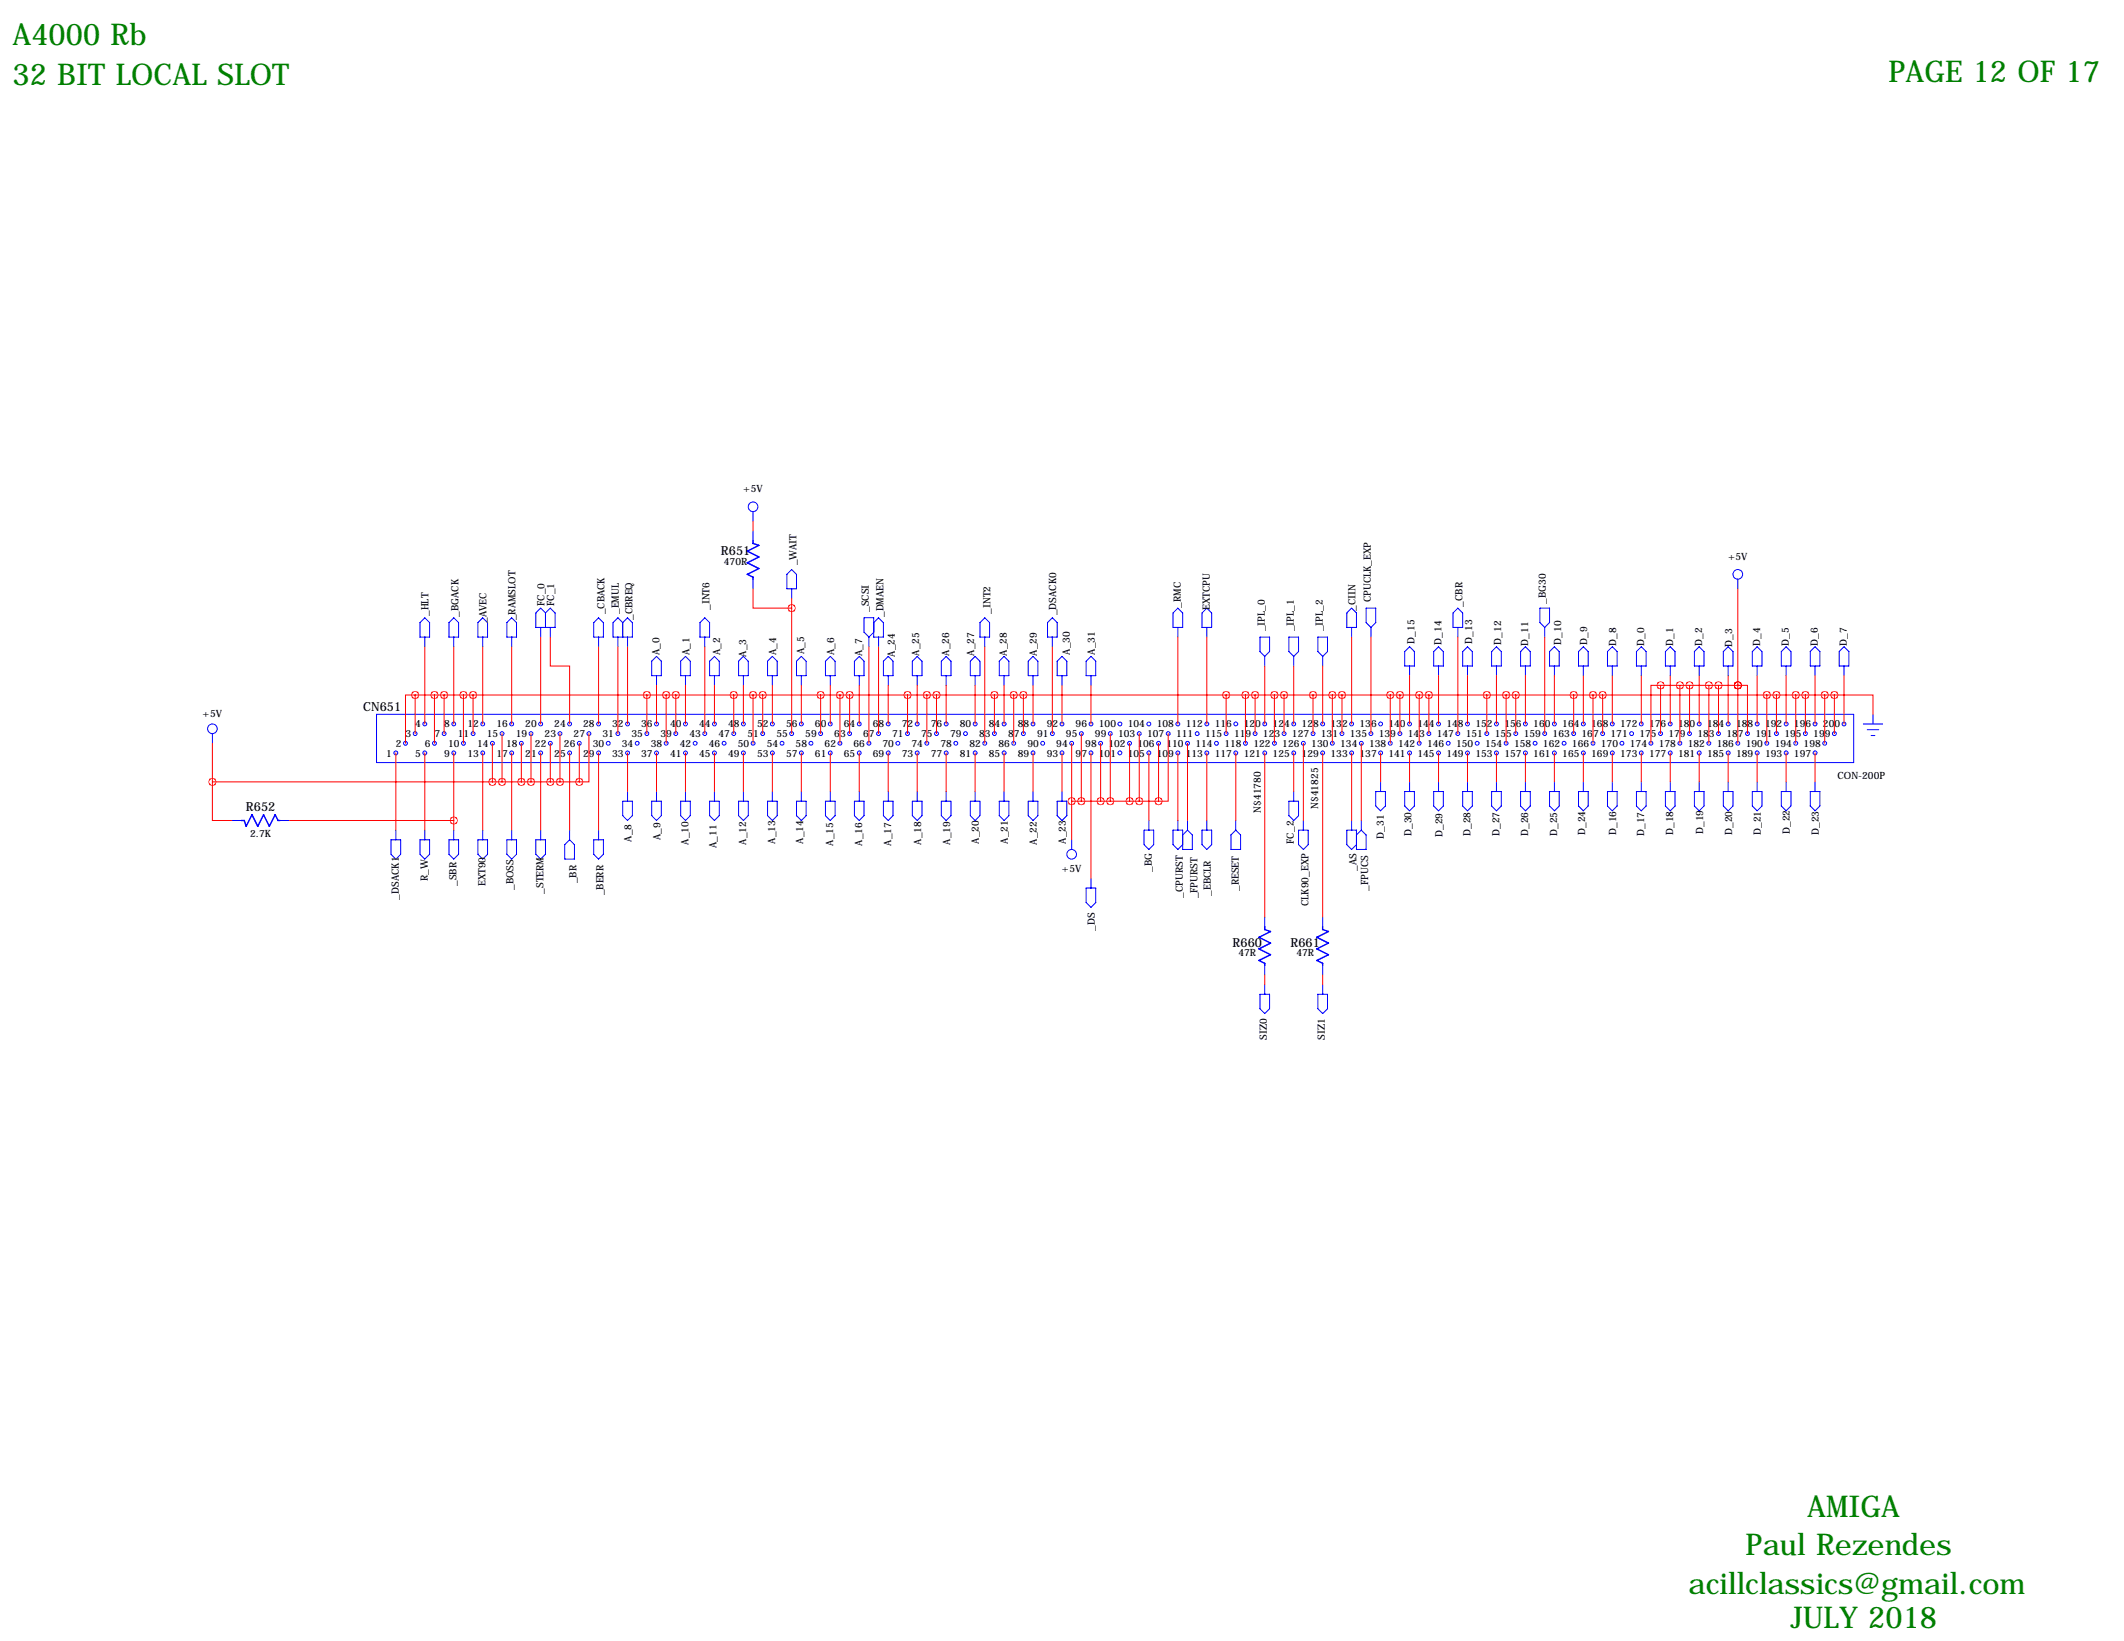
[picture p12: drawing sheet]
<svg xmlns="http://www.w3.org/2000/svg" width="559mm" height="432mm" viewBox="0 0 559 432" stroke-linecap="round" stroke-linejoin="round" font-family="sans-serif">
<g fill="none" stroke="#00f" stroke-width=".26">
<path d="M198.1 134.6v2.6M198.1 139.7v2.5M198.1 152.4v2.5M208.3 154.9v2.6M208.3 149.9l1.2 1.2v3.8h-2.5v-3.8zM457.2 152.4v2.5M111.8 167.6v2.6M111.8 162.6l1.2 1.2v3.8h-2.5v-3.8zM119.4 162.6l1.2 1.2v3.8h-2.5v-3.8zM119.4 167.6v2.6M127 162.6l1.3 1.2v3.8h-2.6v-3.8zM127 167.6v2.6"/>
<path d="M134.6 162.6l1.3 1.2v3.8h-2.6v-3.8zM134.6 167.6v2.6M142.2 165.1v2.5M142.2 160l1.3 1.3 1.3-1.3 1.2 1.3v3.8h-5v-3.8zM143.5 161.3v3.8M144.8 165.1v2.5M157.5 162.6l1.2 1.2v3.8h-2.5v-3.8zM157.5 167.6v2.6M162.6 162.6l1.2 1.2 1.3-1.2 1.3 1.2v3.8h-5.1v-3.8zM162.6 167.6v2.6M163.8 163.8v3.8M165.1 167.6v2.6"/>
<path d="M172.7 172.7l1.3 1.3v3.8h-2.6v-3.8zM172.7 177.8v2.5M180.3 177.8v2.5M180.3 172.7l1.3 1.3v3.8h-2.5v-3.8zM185.4 162.6l1.3 1.2v3.8h-2.6v-3.8zM185.4 167.6v2.6M188 172.7l1.2 1.3v3.8h-2.5v-3.8zM188 177.8v2.5M194.3 174l1.3-1.3 1.2 1.3v3.8h-2.5zM195.6 177.8v2.5M203.2 177.8v2.5M203.2 172.7l1.3 1.3v3.8h-2.6v-3.8z"/>
<path d="M210.8 172.7l1.3 1.3v3.8h-2.6v-3.8zM210.8 177.8v2.5M218.4 177.8v2.5M218.4 172.7l1.3 1.3v3.8h-2.5v-3.8zM226.1 172.7l1.2 1.3v3.8h-2.5v-3.8zM226.1 177.8v2.5M228.6 167.6v2.6M229.9 163.8l1.2-1.2 1.3 1.2v3.8h-2.5v-5h-2.6v3.8l1.3 1.2M229.9 166.4l-1.3 1.2M231.1 167.6v2.6M233.7 172.7l1.2 1.3v3.8h-2.5v-3.8zM233.7 177.8v2.5"/>
<path d="M241.3 172.7l1.3 1.3v3.8h-2.6v-3.8zM241.3 177.8v2.5M248.9 172.7l1.3 1.3v3.8h-2.6v-3.8zM248.9 177.8v2.5M255.3 174l1.2-1.3 1.3 1.3v3.8h-2.5zM256.5 177.8v2.5M257.8 163.8l1.3-1.2 1.2 1.2v3.8h-2.5zM259.1 167.6v2.6M264.2 177.8v2.5M264.2 172.7l1.2 1.3v3.8h-2.5v-3.8zM271.8 177.8v2.5M271.8 172.7l1.2 1.3v3.8h-2.5v-3.8z"/>
<path d="M276.9 162.6l1.2 1.2v3.8h-2.5v-3.8zM276.9 167.6v2.6M279.4 172.7l1.3 1.3v3.8h-2.6v-3.8zM279.4 177.8v2.5M287 172.7l1.3 1.3v3.8h-2.5v-3.8zM287 177.8v2.5M308.6 161.3l1.3-1.3 1.2 1.3v3.8h-2.5zM309.9 165.1v2.5M317.5 165.1v2.5M317.5 160l1.3 1.3v3.8h-2.6v-3.8zM331.5 167.6h2.5v3.8l-1.3 1.3-1.2-1.3zM332.7 172.7v2.6"/>
<path d="M339.1 167.6h2.5v3.8l-1.2 1.3-1.3-1.3zM340.4 172.7v2.6M346.7 167.6h2.5v3.8l-1.2 1.3-1.3-1.3zM348 172.7v2.6M355.6 160l1.3 1.3v3.8h-2.6v-3.8zM355.6 165.1v2.5M359.4 160h2.5v3.8l-1.2 1.3-1.3-1.3zM360.7 165.1v2.5M370.8 170.2l1.3 1.2v3.9h-2.5v-3.9zM370.8 175.3v2.5M377.2 171.4l1.3-1.2 1.2 1.2v3.9h-2.5zM378.5 175.3v2.5"/>
<path d="M383.5 160l1.3 1.3v3.8h-2.5v-3.8zM383.5 165.1v2.5M386.1 170.2l1.2 1.2v3.9h-2.5v-3.9zM386.1 175.3v2.5M393.7 175.3v2.5M393.7 170.2l1.3 1.2v3.9h-2.6v-3.9zM400 171.4l1.3-1.2 1.3 1.2v3.9h-2.6zM401.3 175.3v2.5M405.1 160h2.6v3.8l-1.3 1.3-1.3-1.3zM406.4 165.1v2.5M408.9 170.2l1.3 1.2v3.9h-2.5v-3.9zM408.9 175.3v2.5"/>
<path d="M415.3 171.4l1.3-1.2 1.2 1.2v3.9h-2.5zM416.6 175.3v2.5M424.2 175.3v2.5M424.2 170.2l1.2 1.2v3.9h-2.5v-3.9zM431.8 175.3v2.5M431.8 170.2l1.3 1.2v3.9h-2.6v-3.9zM439.4 175.3v2.5M439.4 170.2l1.3 1.2v3.9h-2.6v-3.9zM447 175.3v2.5M447 170.2l1.3 1.2v3.9h-2.5v-3.9zM453.4 171.4l1.3-1.2 1.2 1.2v3.9h-2.5zM454.7 175.3v2.5"/>
<path d="M462.3 175.3v2.5M462.3 170.2l1.2 1.2v3.9h-2.5v-3.9zM469.9 175.3v2.5M469.9 170.2l1.3 1.2v3.9h-2.6v-3.9zM477.5 175.3v2.5M477.5 170.2l1.3 1.2v3.9h-2.6v-3.9zM483.9 171.4l1.2-1.2 1.3 1.2v3.9h-2.5zM485.1 175.3v2.5M55.9 193v2.6M99.1 188h388.6v12.7h-388.6zM490.2 190.5h5.1M491.2 192h3.1"/>
<path d="M492.3 193.5h1M492.8 188v2.5M61 215.9h2.5M73.7 215.9h2.5M104.1 218.4v2.6M111.8 218.4v2.6M119.4 218.4v2.6M127 218.4v2.6M134.6 218.4v2.6M142.2 218.4v2.6M149.9 218.4v2.6M157.5 218.4v2.6"/>
<path d="M163.8 210.8h2.6v3.8l-1.3 1.3-1.3-1.3zM165.1 208.3v2.5M171.4 210.8h2.6v3.8l-1.3 1.3-1.3-1.3zM172.7 208.3v2.5M179.1 210.8h2.5v3.8l-1.3 1.3-1.2-1.3zM180.3 208.3v2.5M186.7 210.8h2.5v3.8l-1.2 1.3-1.3-1.3zM188 208.3v2.5M194.3 210.8h2.5v3.8l-1.2 1.3-1.3-1.3zM195.6 208.3v2.5M201.9 210.8h2.6v3.8l-1.3 1.3-1.3-1.3zM203.2 208.3v2.5"/>
<path d="M209.5 210.8h2.6v3.8l-1.3 1.3-1.3-1.3zM210.8 208.3v2.5M217.2 210.8h2.5v3.8l-1.3 1.3-1.2-1.3zM218.4 208.3v2.5M224.8 210.8h2.5v3.8l-1.2 1.3-1.3-1.3zM226.1 208.3v2.5M232.4 210.8h2.5v3.8l-1.2 1.3-1.3-1.3zM233.7 208.3v2.5M240 210.8h2.6v3.8l-1.3 1.3-1.3-1.3zM241.3 208.3v2.5M247.6 210.8h2.6v3.8l-1.3 1.3-1.3-1.3zM248.9 208.3v2.5"/>
<path d="M255.3 210.8h2.5v3.8l-1.3 1.3-1.2-1.3zM256.5 208.3v2.5M262.9 210.8h2.5v3.8l-1.2 1.3-1.3-1.3zM264.2 208.3v2.5M270.5 210.8h2.5v3.8l-1.2 1.3-1.3-1.3zM271.8 208.3v2.5M278.1 210.8h2.6v3.8l-1.3 1.3-1.3-1.3zM279.4 208.3v2.5M301 218.4h2.5v3.8l-1.2 1.3-1.3-1.3zM302.3 215.9v2.5M309.9 215.9v2.5M312.4 218.4l1.3 1.3v3.8h-2.6v-5.1h-2.5v3.8l1.3 1.3 1.2-1.3"/>
<path d="M312.4 215.9v2.5M312.4 218.4l-1.3 1.3M316.2 218.4h2.6v3.8l-1.3 1.3-1.3-1.3zM317.5 215.9v2.5M323.8 219.7l1.3-1.3 1.3 1.3v3.8h-2.6zM325.1 215.9v2.5M339.1 210.8h2.5v3.8l-1.2 1.3-1.3-1.3zM340.4 208.3v2.5M341.6 218.4h2.6v3.8l-1.3 1.3-1.3-1.3zM342.9 215.9v2.5M355.6 215.9v2.5M358.1 218.4l1.3 1.3v3.8h-2.5v-5.1h-2.6v3.8l1.3 1.3 1.3-1.3"/>
<path d="M358.1 215.9v2.5M358.1 218.4l-1.2 1.3M361.9 208.3h2.6v3.8l-1.3 1.3-1.3-1.3zM363.2 205.7v2.6M369.6 208.3h2.5v3.8l-1.3 1.3-1.2-1.3zM370.8 205.7v2.6M377.2 208.3h2.5v3.8l-1.2 1.3-1.3-1.3zM378.5 205.7v2.6M384.8 208.3h2.5v3.8l-1.2 1.3-1.3-1.3zM386.1 205.7v2.6M392.4 208.3h2.6v3.8l-1.3 1.3-1.3-1.3zM393.7 205.7v2.6"/>
<path d="M400 208.3h2.6v3.8l-1.3 1.3-1.3-1.3zM401.3 205.7v2.6M407.7 208.3h2.5v3.8l-1.3 1.3-1.2-1.3zM408.9 205.7v2.6M415.3 208.3h2.5v3.8l-1.2 1.3-1.3-1.3zM416.6 205.7v2.6M422.9 208.3h2.5v3.8l-1.2 1.3-1.3-1.3zM424.2 205.7v2.6M430.5 208.3h2.6v3.8l-1.3 1.3-1.3-1.3zM431.8 205.7v2.6M438.1 208.3h2.6v3.8l-1.3 1.3-1.3-1.3zM439.4 205.7v2.6"/>
<path d="M445.8 208.3h2.5v3.8l-1.3 1.3-1.2-1.3zM447 205.7v2.6M453.4 208.3h2.5v3.8l-1.2 1.3-1.3-1.3zM454.7 205.7v2.6M461 208.3h2.5v3.8l-1.2 1.3-1.3-1.3zM462.3 205.7v2.6M468.6 208.3h2.6v3.8l-1.3 1.3-1.3-1.3zM469.9 205.7v2.6M476.2 208.3h2.6v3.8l-1.3 1.3-1.3-1.3zM477.5 205.7v2.6M102.9 221h2.5v3.8l-1.3 1.3-1.2-1.3zM110.5 221h2.5v3.8l-1.2 1.3-1.3-1.3z"/>
<path d="M118.1 221h2.5v3.8l-1.2 1.3-1.3-1.3zM125.7 221h2.6v3.8l-1.3 1.3-1.3-1.3zM133.3 221h2.6v3.8l-1.3 1.3-1.3-1.3zM141 221h2.5v3.8l-1.3 1.3-1.2-1.3zM149.9 221l1.2 1.2v3.9h-2.5v-3.9zM156.2 221h2.5v3.8l-1.2 1.3-1.3-1.3zM281.9 221v2.5M285.8 233.7h2.5v3.8l-1.3 1.3-1.2-1.3zM287 231.1v2.6M332.7 241.3v2.5M332.7 254v2.5M332.7 259.1v2.5"/>
<path d="M348 241.3v2.5M348 254v2.5M348 259.1v2.5M331.5 261.6h2.5v3.8l-1.3 1.3-1.2-1.3zM346.7 261.6h2.5v3.8l-1.2 1.3-1.3-1.3z"/>
<circle cx="198.1" cy="133.3" r="1.27"/>
<circle cx="457.2" cy="151.1" r="1.27"/>
<circle cx="55.9" cy="191.8" r="1.27"/>
<circle cx="104.1" cy="198.1" r=".51"/>
<circle cx="106.7" cy="195.6" r=".51"/>
<circle cx="109.2" cy="193" r=".51"/>
<circle cx="111.8" cy="198.1" r=".51"/>
<circle cx="111.8" cy="190.5" r=".51"/>
<circle cx="114.3" cy="195.6" r=".51"/>
<circle cx="116.8" cy="193" r=".51"/>
<circle cx="119.4" cy="198.1" r=".51"/>
<circle cx="119.4" cy="190.5" r=".51"/>
<circle cx="121.9" cy="195.6" r=".51"/>
<circle cx="124.5" cy="193" r=".51"/>
<circle cx="127" cy="198.1" r=".51"/>
<circle cx="127" cy="190.5" r=".51"/>
<circle cx="129.5" cy="195.6" r=".51"/>
<circle cx="132.1" cy="193" r=".51"/>
<circle cx="134.6" cy="198.1" r=".51"/>
<circle cx="134.6" cy="190.5" r=".51"/>
<circle cx="137.2" cy="195.6" r=".51"/>
<circle cx="139.7" cy="193" r=".51"/>
<circle cx="142.2" cy="198.1" r=".51"/>
<circle cx="142.2" cy="190.5" r=".51"/>
<circle cx="144.8" cy="195.6" r=".51"/>
<circle cx="147.3" cy="193" r=".51"/>
<circle cx="149.9" cy="198.1" r=".51"/>
<circle cx="149.9" cy="190.5" r=".51"/>
<circle cx="152.4" cy="195.6" r=".51"/>
<circle cx="154.9" cy="193" r=".51"/>
<circle cx="157.5" cy="198.1" r=".51"/>
<circle cx="157.5" cy="190.5" r=".51"/>
<circle cx="160" cy="195.6" r=".51"/>
<circle cx="162.6" cy="193" r=".51"/>
<circle cx="165.1" cy="198.1" r=".51"/>
<circle cx="165.1" cy="190.5" r=".51"/>
<circle cx="167.6" cy="195.6" r=".51"/>
<circle cx="170.2" cy="193" r=".51"/>
<circle cx="172.7" cy="198.1" r=".51"/>
<circle cx="172.7" cy="190.5" r=".51"/>
<circle cx="175.3" cy="195.6" r=".51"/>
<circle cx="177.8" cy="193" r=".51"/>
<circle cx="180.3" cy="198.1" r=".51"/>
<circle cx="180.3" cy="190.5" r=".51"/>
<circle cx="182.9" cy="195.6" r=".51"/>
<circle cx="185.4" cy="193" r=".51"/>
<circle cx="188" cy="198.1" r=".51"/>
<circle cx="188" cy="190.5" r=".51"/>
<circle cx="190.5" cy="195.6" r=".51"/>
<circle cx="193" cy="193" r=".51"/>
<circle cx="195.6" cy="198.1" r=".51"/>
<circle cx="195.6" cy="190.5" r=".51"/>
<circle cx="198.1" cy="195.6" r=".51"/>
<circle cx="200.7" cy="193" r=".51"/>
<circle cx="203.2" cy="198.1" r=".51"/>
<circle cx="203.2" cy="190.5" r=".51"/>
<circle cx="205.7" cy="195.6" r=".51"/>
<circle cx="208.3" cy="193" r=".51"/>
<circle cx="210.8" cy="198.1" r=".51"/>
<circle cx="210.8" cy="190.5" r=".51"/>
<circle cx="213.4" cy="195.6" r=".51"/>
<circle cx="215.9" cy="193" r=".51"/>
<circle cx="218.4" cy="198.1" r=".51"/>
<circle cx="218.4" cy="190.5" r=".51"/>
<circle cx="221" cy="195.6" r=".51"/>
<circle cx="223.5" cy="193" r=".51"/>
<circle cx="226.1" cy="198.1" r=".51"/>
<circle cx="226.1" cy="190.5" r=".51"/>
<circle cx="228.6" cy="195.6" r=".51"/>
<circle cx="231.1" cy="193" r=".51"/>
<circle cx="233.7" cy="198.1" r=".51"/>
<circle cx="233.7" cy="190.5" r=".51"/>
<circle cx="236.2" cy="195.6" r=".51"/>
<circle cx="238.8" cy="193" r=".51"/>
<circle cx="241.3" cy="198.1" r=".51"/>
<circle cx="241.3" cy="190.5" r=".51"/>
<circle cx="243.8" cy="195.6" r=".51"/>
<circle cx="246.4" cy="193" r=".51"/>
<circle cx="248.9" cy="198.1" r=".51"/>
<circle cx="248.9" cy="190.5" r=".51"/>
<circle cx="251.5" cy="195.6" r=".51"/>
<circle cx="254" cy="193" r=".51"/>
<circle cx="256.5" cy="198.1" r=".51"/>
<circle cx="256.5" cy="190.5" r=".51"/>
<circle cx="259.1" cy="195.6" r=".51"/>
<circle cx="261.6" cy="193" r=".51"/>
<circle cx="264.2" cy="198.1" r=".51"/>
<circle cx="264.2" cy="190.5" r=".51"/>
<circle cx="266.7" cy="195.6" r=".51"/>
<circle cx="269.2" cy="193" r=".51"/>
<circle cx="271.8" cy="198.1" r=".51"/>
<circle cx="271.8" cy="190.5" r=".51"/>
<circle cx="274.3" cy="195.6" r=".51"/>
<circle cx="276.9" cy="193" r=".51"/>
<circle cx="279.4" cy="198.1" r=".51"/>
<circle cx="279.4" cy="190.5" r=".51"/>
<circle cx="281.9" cy="195.6" r=".51"/>
<circle cx="284.5" cy="193" r=".51"/>
<circle cx="287" cy="198.1" r=".51"/>
<circle cx="287" cy="190.5" r=".51"/>
<circle cx="289.6" cy="195.6" r=".51"/>
<circle cx="292.1" cy="193" r=".51"/>
<circle cx="294.6" cy="198.1" r=".51"/>
<circle cx="294.6" cy="190.5" r=".51"/>
<circle cx="297.2" cy="195.6" r=".51"/>
<circle cx="299.7" cy="193" r=".51"/>
<circle cx="302.3" cy="198.1" r=".51"/>
<circle cx="302.3" cy="190.5" r=".51"/>
<circle cx="304.8" cy="195.6" r=".51"/>
<circle cx="307.3" cy="193" r=".51"/>
<circle cx="309.9" cy="198.1" r=".51"/>
<circle cx="309.9" cy="190.5" r=".51"/>
<circle cx="312.4" cy="195.6" r=".51"/>
<circle cx="315" cy="193" r=".51"/>
<circle cx="317.5" cy="198.1" r=".51"/>
<circle cx="317.5" cy="190.5" r=".51"/>
<circle cx="320" cy="195.6" r=".51"/>
<circle cx="322.6" cy="193" r=".51"/>
<circle cx="325.1" cy="198.1" r=".51"/>
<circle cx="325.1" cy="190.5" r=".51"/>
<circle cx="327.7" cy="195.6" r=".51"/>
<circle cx="330.2" cy="193" r=".51"/>
<circle cx="332.7" cy="198.1" r=".51"/>
<circle cx="332.7" cy="190.5" r=".51"/>
<circle cx="335.3" cy="195.6" r=".51"/>
<circle cx="337.8" cy="193" r=".51"/>
<circle cx="340.4" cy="198.1" r=".51"/>
<circle cx="340.4" cy="190.5" r=".51"/>
<circle cx="342.9" cy="195.6" r=".51"/>
<circle cx="345.4" cy="193" r=".51"/>
<circle cx="348" cy="198.1" r=".51"/>
<circle cx="348" cy="190.5" r=".51"/>
<circle cx="350.5" cy="195.6" r=".51"/>
<circle cx="353.1" cy="193" r=".51"/>
<circle cx="355.6" cy="198.1" r=".51"/>
<circle cx="355.6" cy="190.5" r=".51"/>
<circle cx="358.1" cy="195.6" r=".51"/>
<circle cx="360.7" cy="193" r=".51"/>
<circle cx="363.2" cy="198.1" r=".51"/>
<circle cx="363.2" cy="190.5" r=".51"/>
<circle cx="365.8" cy="195.6" r=".51"/>
<circle cx="368.3" cy="193" r=".51"/>
<circle cx="370.8" cy="198.1" r=".51"/>
<circle cx="370.8" cy="190.5" r=".51"/>
<circle cx="373.4" cy="195.6" r=".51"/>
<circle cx="375.9" cy="193" r=".51"/>
<circle cx="378.5" cy="198.1" r=".51"/>
<circle cx="378.5" cy="190.5" r=".51"/>
<circle cx="381" cy="195.6" r=".51"/>
<circle cx="383.5" cy="193" r=".51"/>
<circle cx="386.1" cy="198.1" r=".51"/>
<circle cx="386.1" cy="190.5" r=".51"/>
<circle cx="388.6" cy="195.6" r=".51"/>
<circle cx="391.2" cy="193" r=".51"/>
<circle cx="393.7" cy="198.1" r=".51"/>
<circle cx="393.7" cy="190.5" r=".51"/>
<circle cx="396.2" cy="195.6" r=".51"/>
<circle cx="398.8" cy="193" r=".51"/>
<circle cx="401.3" cy="198.1" r=".51"/>
<circle cx="401.3" cy="190.5" r=".51"/>
<circle cx="403.9" cy="195.6" r=".51"/>
<circle cx="406.4" cy="193" r=".51"/>
<circle cx="408.9" cy="198.1" r=".51"/>
<circle cx="408.9" cy="190.5" r=".51"/>
<circle cx="411.5" cy="195.6" r=".51"/>
<circle cx="414" cy="193" r=".51"/>
<circle cx="416.6" cy="198.1" r=".51"/>
<circle cx="416.6" cy="190.5" r=".51"/>
<circle cx="419.1" cy="195.6" r=".51"/>
<circle cx="421.6" cy="193" r=".51"/>
<circle cx="424.2" cy="198.1" r=".51"/>
<circle cx="424.2" cy="190.5" r=".51"/>
<circle cx="426.7" cy="195.6" r=".51"/>
<circle cx="429.3" cy="193" r=".51"/>
<circle cx="431.8" cy="198.1" r=".51"/>
<circle cx="431.8" cy="190.5" r=".51"/>
<circle cx="434.3" cy="195.6" r=".51"/>
<circle cx="436.9" cy="193" r=".51"/>
<circle cx="439.4" cy="198.1" r=".51"/>
<circle cx="439.4" cy="190.5" r=".51"/>
<circle cx="442" cy="195.6" r=".51"/>
<circle cx="444.5" cy="193" r=".51"/>
<circle cx="447" cy="198.1" r=".51"/>
<circle cx="447" cy="190.5" r=".51"/>
<circle cx="449.6" cy="195.6" r=".51"/>
<circle cx="452.1" cy="193" r=".51"/>
<circle cx="454.7" cy="198.1" r=".51"/>
<circle cx="454.7" cy="190.5" r=".51"/>
<circle cx="457.2" cy="195.6" r=".51"/>
<circle cx="459.7" cy="193" r=".51"/>
<circle cx="462.3" cy="198.1" r=".51"/>
<circle cx="462.3" cy="190.5" r=".51"/>
<circle cx="464.8" cy="195.6" r=".51"/>
<circle cx="467.4" cy="193" r=".51"/>
<circle cx="469.9" cy="198.1" r=".51"/>
<circle cx="469.9" cy="190.5" r=".51"/>
<circle cx="472.4" cy="195.6" r=".51"/>
<circle cx="475" cy="193" r=".51"/>
<circle cx="477.5" cy="198.1" r=".51"/>
<circle cx="477.5" cy="190.5" r=".51"/>
<circle cx="480.1" cy="195.6" r=".51"/>
<circle cx="482.6" cy="193" r=".51"/>
<circle cx="485.1" cy="190.5" r=".51"/>
<circle cx="281.9" cy="224.8" r="1.27"/>
</g>
<path d="M198.1 142.2v.8l1.5 .5-3 1.5 3 1.6-3 1.5 3 1.5-3 1.5 1.5 .8v.5M63.5 215.9h.8l.5 1.5 1.5-3 1.5 3 1.5-3 1.6 3 1.5-3 .8 1.5h.5M332.7 243.8v.8l1.6 .5-3.1 1.5 3.1 1.6-3.1 1.5 3.1 1.5-3.1 1.5 1.5 .8v.5M348 243.8v.8l1.5 .5-3 1.5 3 1.6-3 1.5 3 1.5-3 1.5 1.5 .8v.5" fill="none" stroke="#00f" stroke-width=".38"/>
<g fill="none" stroke="#f00" stroke-width=".26">
<path d="M198.1 137.2v2.5M198.1 154.9v5.1h10.2M208.3 157.5v35.5M457.2 154.9v40.7M111.8 170.2v20.3M119.4 170.2v20.3M127 170.2v20.3M134.6 170.2v20.3M142.2 167.6v22.9M144.8 167.6v7.7h5.1v15.2M157.5 170.2v20.3M162.6 170.2v22.8"/>
<path d="M165.1 170.2v20.3M185.4 170.2v22.8M228.6 170.2v25.4M231.1 170.2v22.8M259.1 170.2v25.4M276.9 170.2v22.8M309.9 167.6v22.9M317.5 167.6v22.9M332.7 175.3v15.2M340.4 175.3v15.2M348 175.3v15.2M355.6 167.6v22.9"/>
<path d="M360.7 167.6v25.4M370.8 177.8v12.7M378.5 177.8v12.7M383.5 167.6v25.4M386.1 177.8v12.7M393.7 177.8v12.7M401.3 177.8v12.7M406.4 167.6v25.4M408.9 177.8v12.7M416.6 177.8v12.7M424.2 177.8v12.7M431.8 177.8v12.7"/>
<path d="M439.4 177.8v12.7M447 177.8v12.7M454.7 177.8v12.7M462.3 177.8v12.7M469.9 177.8v12.7M477.5 177.8v12.7M485.1 177.8v12.7M55.9 195.6v10.1M104.1 198.1v20.3M109.2 182.9h-2.5v12.7M109.2 182.9v10.1M109.2 182.9h373.4"/>
<path d="M111.8 198.1v20.3M114.3 182.9v12.7M116.8 182.9v10.1M119.4 198.1v20.3M121.9 182.9v12.7M124.5 182.9v10.1M127 198.1v20.3M129.5 195.6v10.1M132.1 193v12.7M134.6 198.1v20.3M137.2 195.6v10.1M139.7 193v12.7"/>
<path d="M142.2 198.1v20.3M144.8 195.6v10.1M147.3 193v12.7M149.9 198.1v20.3M152.4 195.6v10.1M154.9 193v12.7h-2.5M157.5 198.1v20.3M165.1 198.1v10.2M170.2 182.9v10.1M172.7 180.3v10.2M172.7 198.1v10.2M175.3 182.9v12.7"/>
<path d="M177.8 182.9v10.1M180.3 180.3v10.2M180.3 198.1v10.2M188 180.3v10.2M188 198.1v10.2M193 182.9v10.1M195.6 180.3v10.2M195.6 198.1v10.2M198.1 182.9v12.7M200.7 182.9v10.1M203.2 180.3v10.2M203.2 198.1v10.2"/>
<path d="M210.8 180.3v10.2M210.8 198.1v10.2M215.9 182.9v10.1M218.4 180.3v10.2M218.4 198.1v10.2M221 182.9v12.7M223.5 182.9v10.1M226.1 180.3v10.2M226.1 198.1v10.2M233.7 180.3v10.2M233.7 198.1v10.2M238.8 182.9v10.1"/>
<path d="M241.3 180.3v10.2M241.3 198.1v10.2M243.8 182.9v12.7M246.4 182.9v10.1M248.9 180.3v10.2M248.9 198.1v10.2M256.5 180.3v10.2M256.5 198.1v10.2M261.6 182.9v10.1M264.2 180.3v10.2M264.2 198.1v10.2M266.7 182.9v12.7"/>
<path d="M269.2 182.9v10.1M271.8 180.3v10.2M271.8 198.1v10.2M279.4 180.3v10.2M279.4 198.1v10.2M281.9 195.6v25.4M284.5 193v17.8M287 180.3v10.2M287 198.1v33M289.6 195.6v15.2M292.1 193v17.8M297.2 195.6v15.2"/>
<path d="M299.7 193v17.8M302.3 198.1v17.8M304.8 195.6v15.2M307.3 193v17.8h-2.5M309.9 198.1v17.8M312.4 195.6v20.3M317.5 198.1v17.8M322.6 182.9v10.1M325.1 198.1v17.8M327.7 182.9v12.7M330.2 182.9v10.1M332.7 198.1v43.2"/>
<path d="M335.3 182.9v12.7M337.8 182.9v10.1M340.4 198.1v10.2M342.9 195.6v20.3M345.4 182.9v10.1M348 198.1v43.2M350.5 182.9v12.7M353.1 182.9v10.1M355.6 198.1v17.8M358.1 195.6v20.3M363.2 198.1v7.6M365.8 182.9v12.7"/>
<path d="M368.3 182.9v10.1M370.8 198.1v7.6M373.4 182.9v12.7M375.9 182.9v10.1M378.5 198.1v7.6M386.1 198.1v7.6M391.2 182.9v10.1M393.7 198.1v7.6M396.2 182.9v12.7M398.8 182.9v10.1M401.3 198.1v7.6M408.9 198.1v7.6"/>
<path d="M414 182.9v10.1M416.6 198.1v7.6M419.1 182.9v12.7M421.6 182.9v10.1M424.2 198.1v7.6M431.8 198.1v7.6M436.9 180.3h-2.6v15.3M436.9 180.3h20.3M436.9 180.3v12.7M439.4 198.1v7.6M442 180.3v15.3M444.5 180.3v12.7"/>
<path d="M447 198.1v7.6M449.6 180.3v15.3M452.1 180.3v12.7M454.7 198.1v7.6M457.2 180.3h2.5v12.7M457.2 180.3h.1M462.3 198.1v7.6M464.8 182.9v12.7M467.4 182.9v10.1M469.9 198.1v7.6M472.4 182.9v12.7M475 182.9v10.1"/>
<path d="M477.5 198.1v7.6M480.1 182.9v12.7M482.6 182.9h10.2v5.1M482.6 182.9v10.1M55.9 205.7v10.2h5.1M55.9 205.7h96.5M76.2 215.9h43.2M281.9 210.8h22.9M332.7 256.5v2.6M348 256.5v2.6"/>
</g>
<path d="M109.2 182.9a.07 .07 0 0 0 .1 0 .07 .07 0 0 0-.1 0zM114.2 182.9a.1 .1 0 0 0 .2 0 .1 .1 0 0 0-.2 0zM116.8 182.9a.07 .07 0 0 0 .1 0 .07 .07 0 0 0-.1 0zM121.9 182.9a.07 .07 0 0 0 .1 0 .07 .07 0 0 0-.1 0zM124.4 182.9a.07 .07 0 0 0 .1 0 .07 .07 0 0 0-.1 0zM132 205.7a.07 .07 0 0 0 .1 0 .07 .07 0 0 0-.1 0zM152.3 205.7a.1 .1 0 0 0 .2 0 .1 .1 0 0 0-.2 0zM147.3 205.7a.07 .07 0 0 0 .1 0 .07 .07 0 0 0-.1 0zM144.7 205.7a.07 .07 0 0 0 .1 0 .07 .07 0 0 0-.1 0zM139.6 205.7a.1 .1 0 0 0 .2 0 .1 .1 0 0 0-.2 0zM137.1 205.7a.07 .07 0 0 0 .1 0 .07 .07 0 0 0-.1 0zM129.5 205.7a.07 .07 0 0 0 .1 0 .07 .07 0 0 0-.1 0zM170.1 182.9a.07 .07 0 0 0 .1 0 .07 .07 0 0 0-.1 0zM175.2 182.9a.07 .07 0 0 0 .1 0 .07 .07 0 0 0-.1 0zM177.7 182.9a.1 .1 0 0 0 .2 0 .1 .1 0 0 0-.2 0zM193 182.9a.07 .07 0 0 0 .1 0 .07 .07 0 0 0-.1 0zM198.1 182.9a.07 .07 0 0 0 .1 0 .07 .07 0 0 0-.1 0zM200.6 182.9a.07 .07 0 0 0 .1 0 .07 .07 0 0 0-.1 0zM215.8 182.9a.1 .1 0 0 0 .2 0 .1 .1 0 0 0-.2 0zM220.9 182.9a.07 .07 0 0 0 .1 0 .07 .07 0 0 0-.1 0zM223.5 182.9a.07 .07 0 0 0 .1 0 .07 .07 0 0 0-.1 0zM238.7 182.9a.07 .07 0 0 0 .1 0 .07 .07 0 0 0-.1 0zM243.8 182.9a.07 .07 0 0 0 .1 0 .07 .07 0 0 0-.1 0zM246.3 182.9a.07 .07 0 0 0 .1 0 .07 .07 0 0 0-.1 0zM261.6 182.9a.07 .07 0 0 0 .1 0 .07 .07 0 0 0-.1 0zM289.5 210.8a.07 .07 0 0 0 .1 0 .07 .07 0 0 0-.1 0zM281.9 210.8a.07 .07 0 0 0 .1 0 .07 .07 0 0 0-.1 0zM284.4 210.8a.07 .07 0 0 0 .1 0 .07 .07 0 0 0-.1 0zM292 210.8a.1 .1 0 0 0 .2 0 .1 .1 0 0 0-.2 0zM304.7 210.8a.1 .1 0 0 0 .2 0 .1 .1 0 0 0-.2 0zM266.6 182.9a.1 .1 0 0 0 .2 0 .1 .1 0 0 0-.2 0zM269.2 182.9a.07 .07 0 0 0 .1 0 .07 .07 0 0 0-.1 0zM322.5 182.9a.07 .07 0 0 0 .1 0 .07 .07 0 0 0-.1 0zM327.6 182.9a.07 .07 0 0 0 .1 0 .07 .07 0 0 0-.1 0zM330.1 182.9a.1 .1 0 0 0 .2 0 .1 .1 0 0 0-.2 0zM335.2 182.9a.07 .07 0 0 0 .1 0 .07 .07 0 0 0-.1 0zM337.8 182.9a.07 .07 0 0 0 .1 0 .07 .07 0 0 0-.1 0zM345.4 182.9a.07 .07 0 0 0 .1 0 .07 .07 0 0 0-.1 0zM350.5 182.9a.07 .07 0 0 0 .1 0 .07 .07 0 0 0-.1 0zM353 182.9a.07 .07 0 0 0 .1 0 .07 .07 0 0 0-.1 0zM365.7 182.9a.07 .07 0 0 0 .1 0 .07 .07 0 0 0-.1 0zM368.2 182.9a.1 .1 0 0 0 .2 0 .1 .1 0 0 0-.2 0zM482.5 182.9a.1 .1 0 0 0 .2 0 .1 .1 0 0 0-.2 0zM480 182.9a.07 .07 0 0 0 .1 0 .07 .07 0 0 0-.1 0zM472.4 182.9a.07 .07 0 0 0 .1 0 .07 .07 0 0 0-.1 0zM474.9 182.9a.07 .07 0 0 0 .1 0 .07 .07 0 0 0-.1 0zM464.8 182.9a.07 .07 0 0 0 .1 0 .07 .07 0 0 0-.1 0zM467.3 182.9a.07 .07 0 0 0 .1 0 .07 .07 0 0 0-.1 0zM419 182.9a.1 .1 0 0 0 .2 0 .1 .1 0 0 0-.2 0zM421.6 182.9a.07 .07 0 0 0 .1 0 .07 .07 0 0 0-.1 0zM119.3 215.9a.07 .07 0 0 0 .1 0 .07 .07 0 0 0-.1 0zM55.8 205.7a.07 .07 0 0 0 .1 0 .07 .07 0 0 0-.1 0zM208.2 160a.07 .07 0 0 0 .1 0 .07 .07 0 0 0-.1 0zM297.1 210.8a.07 .07 0 0 0 .1 0 .07 .07 0 0 0-.1 0zM299.7 210.8a.07 .07 0 0 0 .1 0 .07 .07 0 0 0-.1 0zM436.8 180.3a.07 .07 0 0 0 .1 0 .07 .07 0 0 0-.1 0zM441.9 180.3a.07 .07 0 0 0 .1 0 .07 .07 0 0 0-.1 0zM444.4 180.3a.1 .1 0 0 0 .2 0 .1 .1 0 0 0-.2 0zM449.5 180.3a.07 .07 0 0 0 .1 0 .07 .07 0 0 0-.1 0zM452.1 180.3a.07 .07 0 0 0 .1 0 .07 .07 0 0 0-.1 0zM457.1 180.3a.1 .1 0 0 0 .2 0 .1 .1 0 0 0-.2 0zM457.1 180.3a.1 .1 0 0 0 .2 0 .1 .1 0 0 0-.2 0zM414 182.9a.07 .07 0 0 0 .1 0 .07 .07 0 0 0-.1 0zM398.7 182.9a.07 .07 0 0 0 .1 0 .07 .07 0 0 0-.1 0zM396.2 182.9a.07 .07 0 0 0 .1 0 .07 .07 0 0 0-.1 0zM391.1 182.9a.07 .07 0 0 0 .1 0 .07 .07 0 0 0-.1 0zM375.9 182.9a.07 .07 0 0 0 .1 0 .07 .07 0 0 0-.1 0zM373.3 182.9a.07 .07 0 0 0 .1 0 .07 .07 0 0 0-.1 0z" fill="#f00" stroke="#f00" stroke-width="1.9"/>
<g font-size="7.9" fill="#008000">
<text x="3.3" y="11.9">A4000 Rb</text>
<text x="3.3" y="22.4">32 BIT LOCAL SLOT</text>
<text x="496.8" y="21.6">PAGE 12 OF 17</text>
<text x="475.5" y="399.3">AMIGA</text>
<text x="459.2" y="409.2">Paul Rezendes</text>
<text x="444.2" y="419.4">acillclassics@gmail.com</text>
<text x="471.2" y="428.5">JULY 2018</text>
</g>
<g font-size="3.3">
<text x="189.7" y="146.1">R651</text>
<text x="95.6" y="187.2">CN651</text>
<text x="64.7" y="213.4">R652</text>
<text x="324.3" y="249.2">R660</text>
<text x="339.5" y="249.2">R661</text>
</g>
<g font-size="2.6">
<text x="195.6" y="129.5">+5V</text>
<text x="190.5" y="148.6">470R</text>
<text x="209.5" y="148.8" transform="rotate(-90 209.5 148.8)">_WAIT</text>
<text x="454.6" y="147.3">+5V</text>
<text x="143.3" y="159.4" transform="rotate(-90 143.3 159.4)">FC_0</text>
<text x="145.8" y="159.4" transform="rotate(-90 145.8 159.4)">FC_1</text>
<text x="159" y="161.7" transform="rotate(-90 159 161.7)">_CBACK</text>
<text x="162.8" y="161.6" transform="rotate(-90 162.8 161.6)">_EMUL</text>
<text x="186.7" y="160.6" transform="rotate(-90 186.7 160.6)">_INT6</text>
<text x="228.6" y="161" transform="rotate(-90 228.6 161)">_SCSI</text>
<text x="260.6" y="161.6" transform="rotate(-90 260.6 161.6)">_INT2</text>
<text x="277.9" y="161.9" transform="rotate(-90 277.9 161.9)">_DSACK0</text>
<text x="310.6" y="159.9" transform="rotate(-90 310.6 159.9)">_RMC</text>
<text x="318.3" y="160.5" transform="rotate(-90 318.3 160.5)">EXTCPU</text>
<text x="356.6" y="160.8" transform="rotate(-90 356.6 160.8)">_CIIN</text>
<text x="360.7" y="158.5" transform="rotate(-90 360.7 158.5)">CPUCLK_EXP</text>
<text x="384.8" y="159.6" transform="rotate(-90 384.8 159.6)">_CBR</text>
<text x="406.7" y="158.9" transform="rotate(-90 406.7 158.9)">_BG30</text>
<text x="112.8" y="162.1" transform="rotate(-90 112.8 162.1)">_HLT</text>
<text x="120.6" y="162.3" transform="rotate(-90 120.6 162.3)">_BGACK</text>
<text x="128" y="163.9" transform="rotate(-90 128 163.9)">_AVEC</text>
<text x="135.6" y="163.2" transform="rotate(-90 135.6 163.2)">_RAMSLOT</text>
<text x="166.4" y="163.1" transform="rotate(-90 166.4 163.1)">_CBREQ</text>
<text x="232.4" y="162.4" transform="rotate(-90 232.4 162.4)">_DMAEN</text>
<text x="332.7" y="166.1" transform="rotate(-90 332.7 166.1)">_IPL_0</text>
<text x="340.4" y="166.1" transform="rotate(-90 340.4 166.1)">_IPL_1</text>
<text x="348" y="166.1" transform="rotate(-90 348 166.1)">_IPL_2</text>
<text x="173.5" y="172.3" transform="rotate(-90 173.5 172.3)">A_0</text>
<text x="181.4" y="172.3" transform="rotate(-90 181.4 172.3)">A_1</text>
<text x="189.5" y="172.3" transform="rotate(-90 189.5 172.3)">A_2</text>
<text x="196.3" y="172.8" transform="rotate(-90 196.3 172.8)">A_3</text>
<text x="204.2" y="172.3" transform="rotate(-90 204.2 172.3)">A_4</text>
<text x="211.6" y="172.1" transform="rotate(-90 211.6 172.1)">A_5</text>
<text x="219.5" y="172.3" transform="rotate(-90 219.5 172.3)">A_6</text>
<text x="226.8" y="172.6" transform="rotate(-90 226.8 172.6)">A_7</text>
<text x="235.5" y="172.8" transform="rotate(-90 235.5 172.8)">A_24</text>
<text x="241.8" y="172.6" transform="rotate(-90 241.8 172.6)">A_25</text>
<text x="249.7" y="172.6" transform="rotate(-90 249.7 172.6)">A_26</text>
<text x="256.3" y="172.6" transform="rotate(-90 256.3 172.6)">A_27</text>
<text x="264.9" y="172.6" transform="rotate(-90 264.9 172.6)">A_28</text>
<text x="272.8" y="172.6" transform="rotate(-90 272.8 172.6)">A_29</text>
<text x="281.4" y="172.3" transform="rotate(-90 281.4 172.3)">A_30</text>
<text x="288" y="172.3" transform="rotate(-90 288 172.3)">A_31</text>
<text x="372.1" y="169.4" transform="rotate(-90 372.1 169.4)">D_15</text>
<text x="379.2" y="169.7" transform="rotate(-90 379.2 169.7)">D_14</text>
<text x="387.3" y="169.4" transform="rotate(-90 387.3 169.4)">D_13</text>
<text x="395" y="169.7" transform="rotate(-90 395 169.7)">D_12</text>
<text x="402.1" y="169.9" transform="rotate(-90 402.1 169.9)">D_11</text>
<text x="410.7" y="169.7" transform="rotate(-90 410.7 169.7)">D_10</text>
<text x="417.6" y="169.7" transform="rotate(-90 417.6 169.7)">D_9</text>
<text x="425.2" y="169.9" transform="rotate(-90 425.2 169.9)">D_8</text>
<text x="432.6" y="169.9" transform="rotate(-90 432.6 169.9)">D_0</text>
<text x="440.2" y="169.9" transform="rotate(-90 440.2 169.9)">D_1</text>
<text x="447.8" y="169.9" transform="rotate(-90 447.8 169.9)">D_2</text>
<text x="455.7" y="170.2" transform="rotate(-90 455.7 170.2)">D_3</text>
<text x="463" y="169.9" transform="rotate(-90 463 169.9)">D_4</text>
<text x="470.7" y="169.9" transform="rotate(-90 470.7 169.9)">D_5</text>
<text x="478.3" y="169.9" transform="rotate(-90 478.3 169.9)">D_6</text>
<text x="485.9" y="169.9" transform="rotate(-90 485.9 169.9)">D_7</text>
<text x="53.3" y="188.8">+5V</text>
<text x="109.2" y="191.3">4</text>
<text x="116.9" y="191.3">8</text>
<text x="123" y="191.3">12</text>
<text x="130.6" y="191.3">16</text>
<text x="138.2" y="191.3">20</text>
<text x="145.8" y="191.3">24</text>
<text x="153.4" y="191.3">28</text>
<text x="161.1" y="191.3">32</text>
<text x="168.7" y="191.3">36</text>
<text x="176.3" y="191.3">40</text>
<text x="183.9" y="191.3">44</text>
<text x="191.5" y="191.3">48</text>
<text x="199.2" y="191.3">52</text>
<text x="206.8" y="191.3">56</text>
<text x="214.4" y="191.3">60</text>
<text x="222" y="191.3">64</text>
<text x="229.6" y="191.3">68</text>
<text x="237.3" y="191.3">72</text>
<text x="244.9" y="191.3">76</text>
<text x="252.5" y="191.3">80</text>
<text x="260.1" y="191.3">84</text>
<text x="267.7" y="191.3">88</text>
<text x="275.4" y="191.3">92</text>
<text x="283" y="191.3">96</text>
<text x="289.1" y="191.3">100</text>
<text x="296.7" y="191.3">104</text>
<text x="304.3" y="191.3">108</text>
<text x="312" y="191.3">112</text>
<text x="319.6" y="191.3">116</text>
<text x="327.2" y="191.3">120</text>
<text x="334.8" y="191.3">124</text>
<text x="342.4" y="191.3">128</text>
<text x="350.1" y="191.3">132</text>
<text x="357.7" y="191.3">136</text>
<text x="365.3" y="191.3">140</text>
<text x="372.9" y="191.3">144</text>
<text x="380.5" y="191.3">148</text>
<text x="388.2" y="191.3">152</text>
<text x="395.8" y="191.3">156</text>
<text x="403.4" y="191.3">160</text>
<text x="411" y="191.3">164</text>
<text x="418.6" y="191.3">168</text>
<text x="426.3" y="191.3">172</text>
<text x="433.9" y="191.3">176</text>
<text x="441.5" y="191.3">180</text>
<text x="449.1" y="191.3">184</text>
<text x="456.7" y="191.3">188</text>
<text x="464.4" y="191.3">192</text>
<text x="472" y="191.3">196</text>
<text x="479.6" y="191.3">200</text>
<text x="104.2" y="196.6">2</text>
<text x="106.7" y="193.9">3</text>
<text x="111.8" y="196.6">6</text>
<text x="114.3" y="193.9">7</text>
<text x="117.9" y="196.6">10</text>
<text x="120.4" y="193.9">11</text>
<text x="125.5" y="196.6">14</text>
<text x="128" y="193.9">15</text>
<text x="133.1" y="196.6">18</text>
<text x="135.7" y="193.9">19</text>
<text x="140.7" y="196.6">22</text>
<text x="143.3" y="193.9">23</text>
<text x="148.4" y="196.6">26</text>
<text x="150.9" y="193.9">27</text>
<text x="156" y="196.6">30</text>
<text x="158.5" y="193.9">31</text>
<text x="163.6" y="196.6">34</text>
<text x="166.1" y="193.9">35</text>
<text x="171.2" y="196.6">38</text>
<text x="173.8" y="193.9">39</text>
<text x="178.8" y="196.6">42</text>
<text x="181.4" y="193.9">43</text>
<text x="186.5" y="196.6">46</text>
<text x="189" y="193.9">47</text>
<text x="194.1" y="196.6">50</text>
<text x="196.6" y="193.9">51</text>
<text x="201.7" y="196.6">54</text>
<text x="204.2" y="193.9">55</text>
<text x="209.3" y="196.6">58</text>
<text x="211.9" y="193.9">59</text>
<text x="216.9" y="196.6">62</text>
<text x="219.5" y="193.9">63</text>
<text x="224.6" y="196.6">66</text>
<text x="227.1" y="193.9">67</text>
<text x="232.2" y="196.6">70</text>
<text x="234.7" y="193.9">71</text>
<text x="239.8" y="196.6">74</text>
<text x="242.3" y="193.9">75</text>
<text x="247.4" y="196.6">78</text>
<text x="250" y="193.9">79</text>
<text x="255" y="196.6">82</text>
<text x="257.6" y="193.9">83</text>
<text x="262.7" y="196.6">86</text>
<text x="265.2" y="193.9">87</text>
<text x="270.3" y="196.6">90</text>
<text x="272.8" y="193.9">91</text>
<text x="277.9" y="196.6">94</text>
<text x="280.4" y="193.9">95</text>
<text x="285.5" y="196.6">98</text>
<text x="288.1" y="193.9">99</text>
<text x="291.6" y="196.6">102</text>
<text x="294.2" y="193.9">103</text>
<text x="299.3" y="196.6">106</text>
<text x="301.8" y="193.9">107</text>
<text x="306.9" y="196.6">110</text>
<text x="309.4" y="193.9">111</text>
<text x="314.5" y="196.6">114</text>
<text x="317" y="193.9">115</text>
<text x="322.1" y="196.6">118</text>
<text x="324.7" y="193.9">119</text>
<text x="329.7" y="196.6">122</text>
<text x="332.3" y="193.9">123</text>
<text x="337.4" y="196.6">126</text>
<text x="339.9" y="193.9">127</text>
<text x="345" y="196.6">130</text>
<text x="347.5" y="193.9">131</text>
<text x="352.6" y="196.6">134</text>
<text x="355.1" y="193.9">135</text>
<text x="360.2" y="196.6">138</text>
<text x="362.8" y="193.9">139</text>
<text x="367.8" y="196.6">142</text>
<text x="370.4" y="193.9">143</text>
<text x="375.5" y="196.6">146</text>
<text x="378" y="193.9">147</text>
<text x="383.1" y="196.6">150</text>
<text x="385.6" y="193.9">151</text>
<text x="390.7" y="196.6">154</text>
<text x="393.2" y="193.9">155</text>
<text x="398.3" y="196.6">158</text>
<text x="400.9" y="193.9">159</text>
<text x="405.9" y="196.6">162</text>
<text x="408.5" y="193.9">163</text>
<text x="413.6" y="196.6">166</text>
<text x="416.1" y="193.9">167</text>
<text x="421.2" y="196.6">170</text>
<text x="423.7" y="193.9">171</text>
<text x="428.8" y="196.6">174</text>
<text x="431.3" y="193.9">175</text>
<text x="436.4" y="196.6">178</text>
<text x="439" y="193.9">179</text>
<text x="444" y="196.6">182</text>
<text x="446.6" y="193.9">183</text>
<text x="451.7" y="196.6">186</text>
<text x="454.2" y="193.9">187</text>
<text x="459.3" y="196.6">190</text>
<text x="461.8" y="193.9">191</text>
<text x="466.9" y="196.6">194</text>
<text x="469.4" y="193.9">195</text>
<text x="474.5" y="196.6">198</text>
<text x="477.1" y="193.9">199</text>
<text x="101.6" y="199.1">1</text>
<text x="109.2" y="199.1">5</text>
<text x="116.9" y="199.1">9</text>
<text x="123" y="199.1">13</text>
<text x="130.6" y="199.1">17</text>
<text x="138.2" y="199.1">21</text>
<text x="145.8" y="199.1">25</text>
<text x="153.4" y="199.1">29</text>
<text x="161.1" y="199.1">33</text>
<text x="168.7" y="199.1">37</text>
<text x="176.3" y="199.1">41</text>
<text x="183.9" y="199.1">45</text>
<text x="191.5" y="199.1">49</text>
<text x="199.2" y="199.1">53</text>
<text x="206.8" y="199.1">57</text>
<text x="214.4" y="199.1">61</text>
<text x="222" y="199.1">65</text>
<text x="229.6" y="199.1">69</text>
<text x="237.3" y="199.1">73</text>
<text x="244.9" y="199.1">77</text>
<text x="252.5" y="199.1">81</text>
<text x="260.1" y="199.1">85</text>
<text x="267.7" y="199.1">89</text>
<text x="275.4" y="199.1">93</text>
<text x="283" y="199.1">97</text>
<text x="289.1" y="199.1">101</text>
<text x="296.7" y="199.1">105</text>
<text x="304.3" y="199.1">109</text>
<text x="312" y="199.1">113</text>
<text x="319.6" y="199.1">117</text>
<text x="327.2" y="199.1">121</text>
<text x="334.8" y="199.1">125</text>
<text x="342.4" y="199.1">129</text>
<text x="350.1" y="199.1">133</text>
<text x="357.7" y="199.1">137</text>
<text x="365.3" y="199.1">141</text>
<text x="372.9" y="199.1">145</text>
<text x="380.5" y="199.1">149</text>
<text x="388.2" y="199.1">153</text>
<text x="395.8" y="199.1">157</text>
<text x="403.4" y="199.1">161</text>
<text x="411" y="199.1">165</text>
<text x="418.6" y="199.1">169</text>
<text x="426.3" y="199.1">173</text>
<text x="433.9" y="199.1">177</text>
<text x="441.5" y="199.1">181</text>
<text x="449.1" y="199.1">185</text>
<text x="456.7" y="199.1">189</text>
<text x="464.4" y="199.1">193</text>
<text x="472" y="199.1">197</text>
<text x="483.5" y="205">CON-200P</text>
<text x="331.7" y="213.9" transform="rotate(-90 331.7 213.9)">N$41780</text>
<text x="346.8" y="212.9" transform="rotate(-90 346.8 212.9)">N$41825</text>
<text x="65.8" y="220.3">2.7K</text>
<text x="166.1" y="221.5" transform="rotate(-90 166.1 221.5)">A_8</text>
<text x="173.7" y="221" transform="rotate(-90 173.7 221)">A_9</text>
<text x="204" y="222" transform="rotate(-90 204 222)">A_13</text>
<text x="211.3" y="222" transform="rotate(-90 211.3 222)">A_14</text>
<text x="257.6" y="222" transform="rotate(-90 257.6 222)">A_20</text>
<text x="265.2" y="222" transform="rotate(-90 265.2 222)">A_21</text>
<text x="280.4" y="222" transform="rotate(-90 280.4 222)">A_23</text>
<text x="340.4" y="222" transform="rotate(-90 340.4 222)">FC_2</text>
<text x="364" y="220.7" transform="rotate(-90 364 220.7)">D_31</text>
<text x="371.3" y="220" transform="rotate(-90 371.3 220)">D_30</text>
<text x="379.5" y="220.2" transform="rotate(-90 379.5 220.2)">D_29</text>
<text x="386.8" y="220" transform="rotate(-90 386.8 220)">D_28</text>
<text x="394.5" y="220" transform="rotate(-90 394.5 220)">D_27</text>
<text x="402.1" y="220" transform="rotate(-90 402.1 220)">D_26</text>
<text x="409.7" y="220" transform="rotate(-90 409.7 220)">D_25</text>
<text x="417.1" y="219.7" transform="rotate(-90 417.1 219.7)">D_24</text>
<text x="425.2" y="219.7" transform="rotate(-90 425.2 219.7)">D_16</text>
<text x="432.6" y="220" transform="rotate(-90 432.6 220)">D_17</text>
<text x="440.2" y="219.7" transform="rotate(-90 440.2 219.7)">D_18</text>
<text x="448.1" y="219.5" transform="rotate(-90 448.1 219.5)">D_19</text>
<text x="455.7" y="219.7" transform="rotate(-90 455.7 219.7)">D_20</text>
<text x="463.3" y="219.7" transform="rotate(-90 463.3 219.7)">D_21</text>
<text x="470.9" y="219.5" transform="rotate(-90 470.9 219.5)">D_22</text>
<text x="478.5" y="219.7" transform="rotate(-90 478.5 219.7)">D_23</text>
<text x="181.1" y="222.2" transform="rotate(-90 181.1 222.2)">A_10</text>
<text x="188.5" y="223.1" transform="rotate(-90 188.5 223.1)">A_11</text>
<text x="196.3" y="222.2" transform="rotate(-90 196.3 222.2)">A_12</text>
<text x="219.2" y="222.5" transform="rotate(-90 219.2 222.5)">A_15</text>
<text x="226.8" y="222.5" transform="rotate(-90 226.8 222.5)">A_16</text>
<text x="234.4" y="222.5" transform="rotate(-90 234.4 222.5)">A_17</text>
<text x="242.3" y="222.2" transform="rotate(-90 242.3 222.2)">A_18</text>
<text x="249.9" y="222.2" transform="rotate(-90 249.9 222.2)">A_19</text>
<text x="272.8" y="222.2" transform="rotate(-90 272.8 222.2)">A_22</text>
<text x="112.5" y="231.9" transform="rotate(-90 112.5 231.9)">R_W</text>
<text x="120.1" y="233.2" transform="rotate(-90 120.1 233.2)">_SBR</text>
<text x="127.8" y="233.2" transform="rotate(-90 127.8 233.2)">EXT90</text>
<text x="151.7" y="232.4" transform="rotate(-90 151.7 232.4)">_BR</text>
<text x="279.4" y="229.4">+5V</text>
<text x="303" y="229.4" transform="rotate(-90 303 229.4)">_BG</text>
<text x="356.9" y="229.1" transform="rotate(-90 356.9 229.1)">_AS</text>
<text x="104.9" y="236.7" transform="rotate(-90 104.9 236.7)">_DSACK1</text>
<text x="135.1" y="234.2" transform="rotate(-90 135.1 234.2)">_BOSS</text>
<text x="143" y="235.2" transform="rotate(-90 143 235.2)">_STERM</text>
<text x="158.8" y="235.6" transform="rotate(-90 158.8 235.6)">_BERR</text>
<text x="311.1" y="236.2" transform="rotate(-90 311.1 236.2)">_CPURST</text>
<text x="315" y="236.4" transform="rotate(-90 315 236.4)">_FPURST</text>
<text x="318.5" y="235.7" transform="rotate(-90 318.5 235.7)">_EBCLR</text>
<text x="325.9" y="234.5" transform="rotate(-90 325.9 234.5)">_RESET</text>
<text x="344.2" y="238.4" transform="rotate(-90 344.2 238.4)">CLK90_EXP</text>
<text x="360" y="234.4" transform="rotate(-90 360 234.4)">_FPUCS</text>
<text x="288" y="244.9" transform="rotate(-90 288 244.9)">_DS</text>
<text x="325.8" y="251.5">47R</text>
<text x="341.1" y="251.5">47R</text>
<text x="333.3" y="273.7" transform="rotate(-90 333.3 273.7)">SIZ0</text>
<text x="348.6" y="273.7" transform="rotate(-90 348.6 273.7)">SIZ1</text>
</g>
</svg>
